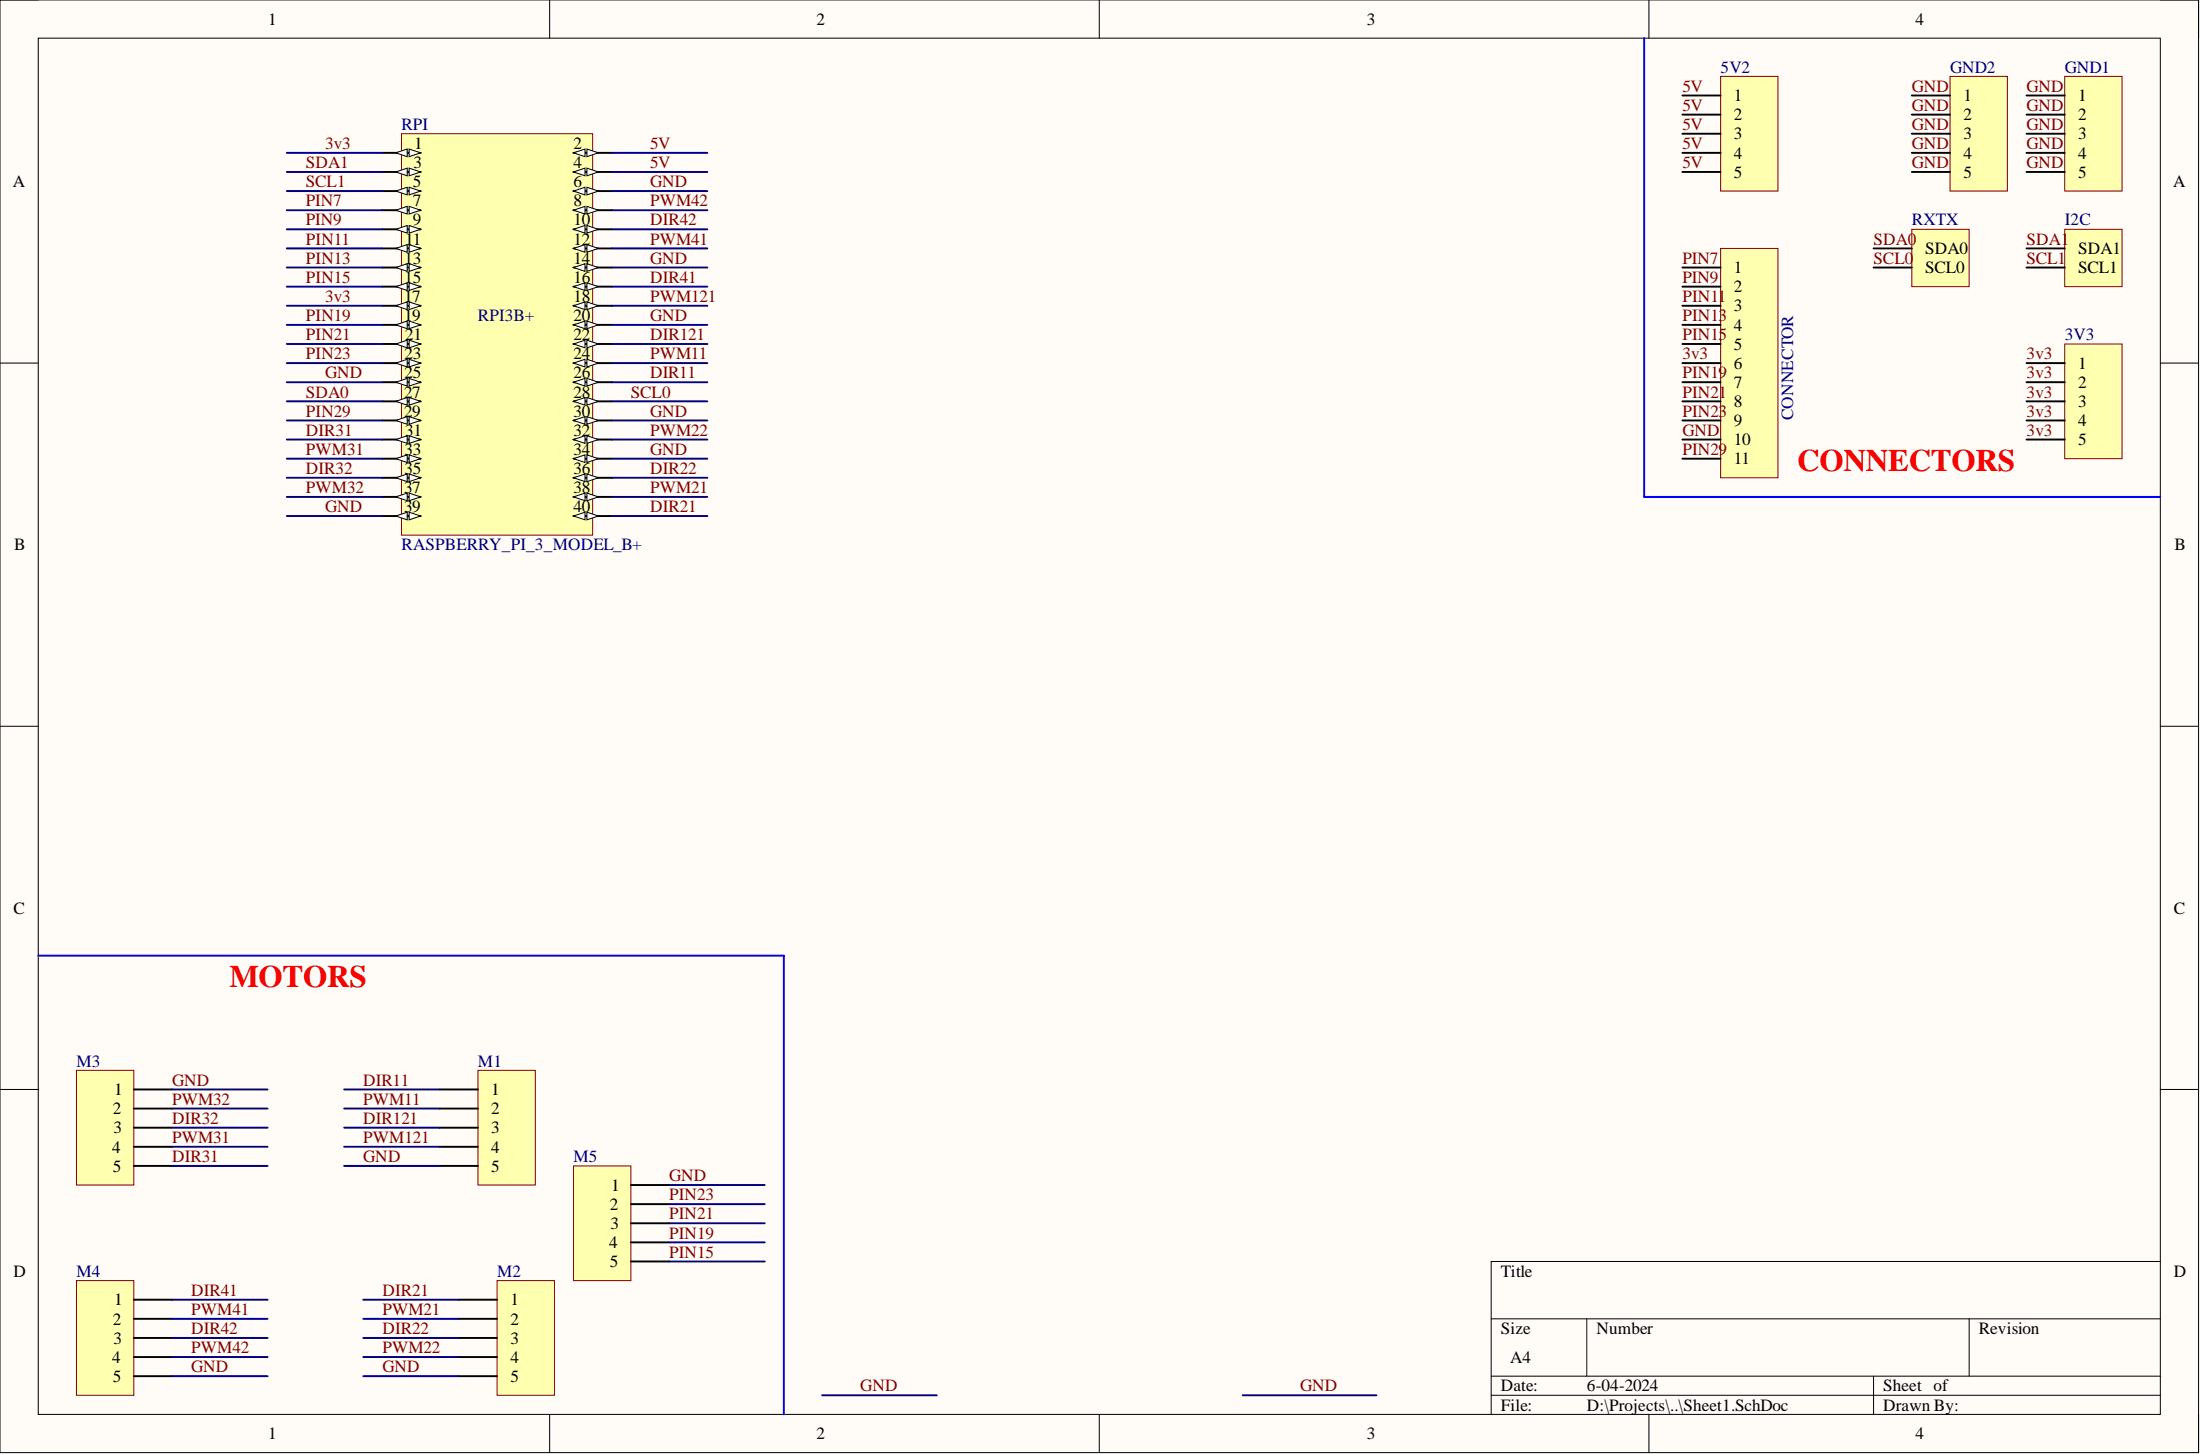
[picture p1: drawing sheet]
<svg xmlns="http://www.w3.org/2000/svg" width="292mm" height="193mm" viewBox="0 0 292 193" stroke-linecap="round" stroke-linejoin="round" font-family="sans-serif">
<path d="M0 0h291.9v192.8h-291.9z" fill-rule="evenodd" fill="#fffcf8"/>
<path d="M0 0h291.9v192.8h-291.9z" fill="none" stroke="#000" stroke-width=".13"/>
<path d="M5.1 5.1h281.7v182.6h-281.7z" fill-rule="evenodd" fill="#fffcf8"/>
<g fill="none" stroke="#000" stroke-width=".13">
<path d="M0 0h5.1M73 0v5.1M146 0v5.1M218.9 0v5.1M286.8 0h5.1v5.1M5.1 5.1h281.7v182.6h-281.7zM0 48.2h5.1M286.8 48.2h5.1M0 96.4h5.1M286.8 96.4h5.1M0 144.6h5.1M286.8 144.6h5.1"/>
<path d="M198 175h88.8M210.7 175v7.6M261.4 175v7.6M286.8 167.4h-88.8v20.3M73 187.7v5.1M146 187.7v5.1M198 182.6h88.8M198 185.2h88.8M218.9 187.7v5.1M248.8 182.6v5.1M291.9 187.7v5.1"/>
</g>
<path d="M53.3 17.7h25.4v53.3h-25.4z" fill-rule="evenodd" fill="#ffffb0"/>
<path d="M53.3 17.7h25.4v53.3h-25.4z" fill="none" stroke="#800000" stroke-width=".13"/>
<path d="M76.2 20.3h5" fill="none" stroke="#000" stroke-width=".25"/>
<path d="M76.2 20.3l1.5-.5v1z" fill="#f8fcff"/>
<path d="M76.2 20.3l1.5-.5v1z" fill="none" stroke="#000" stroke-width=".13"/>
<path d="M77.9 19.8l1.6 .5-1.6 .5z" fill="#f8fcff"/>
<path d="M77.9 19.8l1.6 .5-1.6 .5z" fill="none" stroke="#000" stroke-width=".13"/>
<path d="M50.8 22.8h5" fill="none" stroke="#000" stroke-width=".25"/>
<path d="M54.3 22.3l1.5 .5-1.5 .5z" fill="#f8fcff"/>
<path d="M54.3 22.3l1.5 .5-1.5 .5z" fill="none" stroke="#000" stroke-width=".13"/>
<path d="M52.5 22.8l1.6-.5v1z" fill="#f8fcff"/>
<path d="M52.5 22.8l1.6-.5v1z" fill="none" stroke="#000" stroke-width=".13"/>
<path d="M76.2 22.8h5" fill="none" stroke="#000" stroke-width=".25"/>
<path d="M76.2 22.8l1.5-.5v1z" fill="#f8fcff"/>
<path d="M76.2 22.8l1.5-.5v1z" fill="none" stroke="#000" stroke-width=".13"/>
<path d="M77.9 22.3l1.6 .5-1.6 .5z" fill="#f8fcff"/>
<path d="M77.9 22.3l1.6 .5-1.6 .5z" fill="none" stroke="#000" stroke-width=".13"/>
<path d="M50.8 25.4h5" fill="none" stroke="#000" stroke-width=".25"/>
<path d="M54.3 24.9l1.5 .5-1.5 .5z" fill="#f8fcff"/>
<path d="M54.3 24.9l1.5 .5-1.5 .5z" fill="none" stroke="#000" stroke-width=".13"/>
<path d="M52.5 25.4l1.6-.5v1z" fill="#f8fcff"/>
<path d="M52.5 25.4l1.6-.5v1z" fill="none" stroke="#000" stroke-width=".13"/>
<path d="M76.2 25.4h5" fill="none" stroke="#000" stroke-width=".25"/>
<path d="M76.2 25.4l1.5-.5v1z" fill="#f8fcff"/>
<path d="M76.2 25.4l1.5-.5v1z" fill="none" stroke="#000" stroke-width=".13"/>
<path d="M77.9 24.9l1.6 .5-1.6 .5z" fill="#f8fcff"/>
<path d="M77.9 24.9l1.6 .5-1.6 .5z" fill="none" stroke="#000" stroke-width=".13"/>
<path d="M50.8 27.9h5" fill="none" stroke="#000" stroke-width=".25"/>
<path d="M54.3 27.4l1.5 .5-1.5 .5z" fill="#f8fcff"/>
<path d="M54.3 27.4l1.5 .5-1.5 .5z" fill="none" stroke="#000" stroke-width=".13"/>
<path d="M52.5 27.9l1.6-.5v1z" fill="#f8fcff"/>
<path d="M52.5 27.9l1.6-.5v1z" fill="none" stroke="#000" stroke-width=".13"/>
<path d="M76.2 27.9h5" fill="none" stroke="#000" stroke-width=".25"/>
<path d="M76.2 27.9l1.5-.5v1z" fill="#f8fcff"/>
<path d="M76.2 27.9l1.5-.5v1z" fill="none" stroke="#000" stroke-width=".13"/>
<path d="M77.9 27.4l1.6 .5-1.6 .5z" fill="#f8fcff"/>
<path d="M77.9 27.4l1.6 .5-1.6 .5z" fill="none" stroke="#000" stroke-width=".13"/>
<path d="M50.8 30.4h5" fill="none" stroke="#000" stroke-width=".25"/>
<path d="M54.3 29.9l1.5 .5-1.5 .5z" fill="#f8fcff"/>
<path d="M54.3 29.9l1.5 .5-1.5 .5z" fill="none" stroke="#000" stroke-width=".13"/>
<path d="M52.5 30.4l1.6-.5v1z" fill="#f8fcff"/>
<path d="M52.5 30.4l1.6-.5v1z" fill="none" stroke="#000" stroke-width=".13"/>
<path d="M76.2 30.4h5" fill="none" stroke="#000" stroke-width=".25"/>
<path d="M76.2 30.4l1.5-.5v1z" fill="#f8fcff"/>
<path d="M76.2 30.4l1.5-.5v1z" fill="none" stroke="#000" stroke-width=".13"/>
<path d="M77.9 29.9l1.6 .5-1.6 .5z" fill="#f8fcff"/>
<path d="M77.9 29.9l1.6 .5-1.6 .5z" fill="none" stroke="#000" stroke-width=".13"/>
<path d="M50.8 33h5" fill="none" stroke="#000" stroke-width=".25"/>
<path d="M54.3 32.5l1.5 .5-1.5 .5z" fill="#f8fcff"/>
<path d="M54.3 32.5l1.5 .5-1.5 .5z" fill="none" stroke="#000" stroke-width=".13"/>
<path d="M52.5 33l1.6-.5v1z" fill="#f8fcff"/>
<path d="M52.5 33l1.6-.5v1z" fill="none" stroke="#000" stroke-width=".13"/>
<path d="M76.2 33h5" fill="none" stroke="#000" stroke-width=".25"/>
<path d="M76.2 33l1.5-.5v1z" fill="#f8fcff"/>
<path d="M76.2 33l1.5-.5v1z" fill="none" stroke="#000" stroke-width=".13"/>
<path d="M77.9 32.5l1.6 .5-1.6 .5z" fill="#f8fcff"/>
<path d="M77.9 32.5l1.6 .5-1.6 .5z" fill="none" stroke="#000" stroke-width=".13"/>
<path d="M50.8 35.5h5" fill="none" stroke="#000" stroke-width=".25"/>
<path d="M54.3 35l1.5 .5-1.5 .5z" fill="#f8fcff"/>
<path d="M54.3 35l1.5 .5-1.5 .5z" fill="none" stroke="#000" stroke-width=".13"/>
<path d="M52.5 35.5l1.6-.5v1z" fill="#f8fcff"/>
<path d="M52.5 35.5l1.6-.5v1z" fill="none" stroke="#000" stroke-width=".13"/>
<path d="M76.2 35.5h5" fill="none" stroke="#000" stroke-width=".25"/>
<path d="M76.2 35.5l1.5-.5v1z" fill="#f8fcff"/>
<path d="M76.2 35.5l1.5-.5v1z" fill="none" stroke="#000" stroke-width=".13"/>
<path d="M77.9 35l1.6 .5-1.6 .5z" fill="#f8fcff"/>
<path d="M77.9 35l1.6 .5-1.6 .5z" fill="none" stroke="#000" stroke-width=".13"/>
<path d="M50.8 38h5" fill="none" stroke="#000" stroke-width=".25"/>
<path d="M54.3 37.5l1.5 .5-1.5 .6z" fill="#f8fcff"/>
<path d="M54.3 37.5l1.5 .5-1.5 .6z" fill="none" stroke="#000" stroke-width=".13"/>
<path d="M52.5 38l1.6-.5v1.1z" fill="#f8fcff"/>
<path d="M52.5 38l1.6-.5v1.1z" fill="none" stroke="#000" stroke-width=".13"/>
<path d="M76.2 38h5" fill="none" stroke="#000" stroke-width=".25"/>
<path d="M76.2 38l1.5-.5v1.1z" fill="#f8fcff"/>
<path d="M76.2 38l1.5-.5v1.1z" fill="none" stroke="#000" stroke-width=".13"/>
<path d="M77.9 37.5l1.6 .5-1.6 .6z" fill="#f8fcff"/>
<path d="M77.9 37.5l1.6 .5-1.6 .6z" fill="none" stroke="#000" stroke-width=".13"/>
<path d="M50.8 40.6h5" fill="none" stroke="#000" stroke-width=".25"/>
<path d="M54.3 40.1l1.5 .5-1.5 .5z" fill="#f8fcff"/>
<path d="M54.3 40.1l1.5 .5-1.5 .5z" fill="none" stroke="#000" stroke-width=".13"/>
<path d="M52.5 40.6l1.6-.5v1z" fill="#f8fcff"/>
<path d="M52.5 40.6l1.6-.5v1z" fill="none" stroke="#000" stroke-width=".13"/>
<path d="M76.2 40.6h5" fill="none" stroke="#000" stroke-width=".25"/>
<path d="M76.2 40.6l1.5-.5v1z" fill="#f8fcff"/>
<path d="M76.2 40.6l1.5-.5v1z" fill="none" stroke="#000" stroke-width=".13"/>
<path d="M77.9 40.1l1.6 .5-1.6 .5z" fill="#f8fcff"/>
<path d="M77.9 40.1l1.6 .5-1.6 .5z" fill="none" stroke="#000" stroke-width=".13"/>
<path d="M50.8 43.1h5" fill="none" stroke="#000" stroke-width=".25"/>
<path d="M54.3 42.6l1.5 .5-1.5 .5z" fill="#f8fcff"/>
<path d="M54.3 42.6l1.5 .5-1.5 .5z" fill="none" stroke="#000" stroke-width=".13"/>
<path d="M52.5 43.1l1.6-.5v1z" fill="#f8fcff"/>
<path d="M52.5 43.1l1.6-.5v1z" fill="none" stroke="#000" stroke-width=".13"/>
<path d="M76.2 43.1h5" fill="none" stroke="#000" stroke-width=".25"/>
<path d="M76.2 43.1l1.5-.5v1z" fill="#f8fcff"/>
<path d="M76.2 43.1l1.5-.5v1z" fill="none" stroke="#000" stroke-width=".13"/>
<path d="M77.9 42.6l1.6 .5-1.6 .5z" fill="#f8fcff"/>
<path d="M77.9 42.6l1.6 .5-1.6 .5z" fill="none" stroke="#000" stroke-width=".13"/>
<path d="M50.8 45.7h5" fill="none" stroke="#000" stroke-width=".25"/>
<path d="M54.3 45.1l1.5 .6-1.5 .5z" fill="#f8fcff"/>
<path d="M54.3 45.1l1.5 .6-1.5 .5z" fill="none" stroke="#000" stroke-width=".13"/>
<path d="M52.5 45.7l1.6-.6v1.1z" fill="#f8fcff"/>
<path d="M52.5 45.7l1.6-.6v1.1z" fill="none" stroke="#000" stroke-width=".13"/>
<path d="M76.2 45.7h5" fill="none" stroke="#000" stroke-width=".25"/>
<path d="M76.2 45.7l1.5-.6v1.1z" fill="#f8fcff"/>
<path d="M76.2 45.7l1.5-.6v1.1z" fill="none" stroke="#000" stroke-width=".13"/>
<path d="M77.9 45.1l1.6 .6-1.6 .5z" fill="#f8fcff"/>
<path d="M77.9 45.1l1.6 .6-1.6 .5z" fill="none" stroke="#000" stroke-width=".13"/>
<path d="M50.8 48.2h5" fill="none" stroke="#000" stroke-width=".25"/>
<path d="M54.3 47.7l1.5 .5-1.5 .5z" fill="#f8fcff"/>
<path d="M54.3 47.7l1.5 .5-1.5 .5z" fill="none" stroke="#000" stroke-width=".13"/>
<path d="M52.5 48.2l1.6-.5v1z" fill="#f8fcff"/>
<path d="M52.5 48.2l1.6-.5v1z" fill="none" stroke="#000" stroke-width=".13"/>
<path d="M76.2 48.2h5" fill="none" stroke="#000" stroke-width=".25"/>
<path d="M76.2 48.2l1.5-.5v1z" fill="#f8fcff"/>
<path d="M76.2 48.2l1.5-.5v1z" fill="none" stroke="#000" stroke-width=".13"/>
<path d="M77.9 47.7l1.6 .5-1.6 .5z" fill="#f8fcff"/>
<path d="M77.9 47.7l1.6 .5-1.6 .5z" fill="none" stroke="#000" stroke-width=".13"/>
<path d="M50.8 50.7h5" fill="none" stroke="#000" stroke-width=".25"/>
<path d="M54.3 50.2l1.5 .5-1.5 .5z" fill="#f8fcff"/>
<path d="M54.3 50.2l1.5 .5-1.5 .5z" fill="none" stroke="#000" stroke-width=".13"/>
<path d="M52.5 50.7l1.6-.5v1z" fill="#f8fcff"/>
<path d="M52.5 50.7l1.6-.5v1z" fill="none" stroke="#000" stroke-width=".13"/>
<path d="M76.2 50.7h5" fill="none" stroke="#000" stroke-width=".25"/>
<path d="M76.2 50.7l1.5-.5v1z" fill="#f8fcff"/>
<path d="M76.2 50.7l1.5-.5v1z" fill="none" stroke="#000" stroke-width=".13"/>
<path d="M77.9 50.2l1.6 .5-1.6 .5z" fill="#f8fcff"/>
<path d="M77.9 50.2l1.6 .5-1.6 .5z" fill="none" stroke="#000" stroke-width=".13"/>
<path d="M50.8 53.3h5" fill="none" stroke="#000" stroke-width=".25"/>
<path d="M54.3 52.8l1.5 .5-1.5 .5z" fill="#f8fcff"/>
<path d="M54.3 52.8l1.5 .5-1.5 .5z" fill="none" stroke="#000" stroke-width=".13"/>
<path d="M52.5 53.3l1.6-.5v1z" fill="#f8fcff"/>
<path d="M52.5 53.3l1.6-.5v1z" fill="none" stroke="#000" stroke-width=".13"/>
<path d="M76.2 53.3h5" fill="none" stroke="#000" stroke-width=".25"/>
<path d="M76.2 53.3l1.5-.5v1z" fill="#f8fcff"/>
<path d="M76.2 53.3l1.5-.5v1z" fill="none" stroke="#000" stroke-width=".13"/>
<path d="M77.9 52.8l1.6 .5-1.6 .5z" fill="#f8fcff"/>
<path d="M77.9 52.8l1.6 .5-1.6 .5z" fill="none" stroke="#000" stroke-width=".13"/>
<path d="M50.8 55.8h5" fill="none" stroke="#000" stroke-width=".25"/>
<path d="M54.3 55.3l1.5 .5-1.5 .5z" fill="#f8fcff"/>
<path d="M54.3 55.3l1.5 .5-1.5 .5z" fill="none" stroke="#000" stroke-width=".13"/>
<path d="M52.5 55.8l1.6-.5v1z" fill="#f8fcff"/>
<path d="M52.5 55.8l1.6-.5v1z" fill="none" stroke="#000" stroke-width=".13"/>
<path d="M76.2 55.8h5" fill="none" stroke="#000" stroke-width=".25"/>
<path d="M76.2 55.8l1.5-.5v1z" fill="#f8fcff"/>
<path d="M76.2 55.8l1.5-.5v1z" fill="none" stroke="#000" stroke-width=".13"/>
<path d="M77.9 55.3l1.6 .5-1.6 .5z" fill="#f8fcff"/>
<path d="M77.9 55.3l1.6 .5-1.6 .5z" fill="none" stroke="#000" stroke-width=".13"/>
<path d="M50.8 58.3h5" fill="none" stroke="#000" stroke-width=".25"/>
<path d="M54.3 57.8l1.5 .5-1.5 .5z" fill="#f8fcff"/>
<path d="M54.3 57.8l1.5 .5-1.5 .5z" fill="none" stroke="#000" stroke-width=".13"/>
<path d="M52.5 58.3l1.6-.5v1z" fill="#f8fcff"/>
<path d="M52.5 58.3l1.6-.5v1z" fill="none" stroke="#000" stroke-width=".13"/>
<path d="M76.2 58.3h5" fill="none" stroke="#000" stroke-width=".25"/>
<path d="M76.2 58.3l1.5-.5v1z" fill="#f8fcff"/>
<path d="M76.2 58.3l1.5-.5v1z" fill="none" stroke="#000" stroke-width=".13"/>
<path d="M77.9 57.8l1.6 .5-1.6 .5z" fill="#f8fcff"/>
<path d="M77.9 57.8l1.6 .5-1.6 .5z" fill="none" stroke="#000" stroke-width=".13"/>
<path d="M50.8 60.9h5" fill="none" stroke="#000" stroke-width=".25"/>
<path d="M54.3 60.4l1.5 .5-1.5 .5z" fill="#f8fcff"/>
<path d="M54.3 60.4l1.5 .5-1.5 .5z" fill="none" stroke="#000" stroke-width=".13"/>
<path d="M52.5 60.9l1.6-.5v1z" fill="#f8fcff"/>
<path d="M52.5 60.9l1.6-.5v1z" fill="none" stroke="#000" stroke-width=".13"/>
<path d="M76.2 60.9h5" fill="none" stroke="#000" stroke-width=".25"/>
<path d="M76.2 60.9l1.5-.5v1z" fill="#f8fcff"/>
<path d="M76.2 60.9l1.5-.5v1z" fill="none" stroke="#000" stroke-width=".13"/>
<path d="M77.9 60.4l1.6 .5-1.6 .5z" fill="#f8fcff"/>
<path d="M77.9 60.4l1.6 .5-1.6 .5z" fill="none" stroke="#000" stroke-width=".13"/>
<path d="M50.8 63.4h5" fill="none" stroke="#000" stroke-width=".25"/>
<path d="M54.3 62.9l1.5 .5-1.5 .5z" fill="#f8fcff"/>
<path d="M54.3 62.9l1.5 .5-1.5 .5z" fill="none" stroke="#000" stroke-width=".13"/>
<path d="M52.5 63.4l1.6-.5v1z" fill="#f8fcff"/>
<path d="M52.5 63.4l1.6-.5v1z" fill="none" stroke="#000" stroke-width=".13"/>
<path d="M76.2 63.4h5" fill="none" stroke="#000" stroke-width=".25"/>
<path d="M76.2 63.4l1.5-.5v1z" fill="#f8fcff"/>
<path d="M76.2 63.4l1.5-.5v1z" fill="none" stroke="#000" stroke-width=".13"/>
<path d="M77.9 62.9l1.6 .5-1.6 .5z" fill="#f8fcff"/>
<path d="M77.9 62.9l1.6 .5-1.6 .5z" fill="none" stroke="#000" stroke-width=".13"/>
<path d="M50.8 65.9h5" fill="none" stroke="#000" stroke-width=".25"/>
<path d="M54.3 65.4l1.5 .5-1.5 .6z" fill="#f8fcff"/>
<path d="M54.3 65.4l1.5 .5-1.5 .6z" fill="none" stroke="#000" stroke-width=".13"/>
<path d="M52.5 65.9l1.6-.5v1.1z" fill="#f8fcff"/>
<path d="M52.5 65.9l1.6-.5v1.1z" fill="none" stroke="#000" stroke-width=".13"/>
<path d="M76.2 65.9h5" fill="none" stroke="#000" stroke-width=".25"/>
<path d="M76.2 65.9l1.5-.5v1.1z" fill="#f8fcff"/>
<path d="M76.2 65.9l1.5-.5v1.1z" fill="none" stroke="#000" stroke-width=".13"/>
<path d="M77.9 65.4l1.6 .5-1.6 .6z" fill="#f8fcff"/>
<path d="M77.9 65.4l1.6 .5-1.6 .6z" fill="none" stroke="#000" stroke-width=".13"/>
<path d="M50.8 68.5h5" fill="none" stroke="#000" stroke-width=".25"/>
<path d="M54.3 68l1.5 .5-1.5 .5z" fill="#f8fcff"/>
<path d="M54.3 68l1.5 .5-1.5 .5z" fill="none" stroke="#000" stroke-width=".13"/>
<path d="M52.5 68.5l1.6-.5v1z" fill="#f8fcff"/>
<path d="M52.5 68.5l1.6-.5v1z" fill="none" stroke="#000" stroke-width=".13"/>
<path d="M76.2 68.5h5" fill="none" stroke="#000" stroke-width=".25"/>
<path d="M76.2 68.5l1.5-.5v1z" fill="#f8fcff"/>
<path d="M76.2 68.5l1.5-.5v1z" fill="none" stroke="#000" stroke-width=".13"/>
<path d="M77.9 68l1.6 .5-1.6 .5z" fill="#f8fcff"/>
<path d="M77.9 68l1.6 .5-1.6 .5z" fill="none" stroke="#000" stroke-width=".13"/>
<path d="M50.8 20.3h5" fill="none" stroke="#000" stroke-width=".25"/>
<path d="M54.3 19.8l1.5 .5-1.5 .5z" fill="#f8fcff"/>
<path d="M54.3 19.8l1.5 .5-1.5 .5z" fill="none" stroke="#000" stroke-width=".13"/>
<path d="M52.5 20.3l1.6-.5v1z" fill="#f8fcff"/>
<path d="M52.5 20.3l1.6-.5v1z" fill="none" stroke="#000" stroke-width=".13"/>
<path d="M63.5 142.1h7.6v15.2h-7.6z" fill-rule="evenodd" fill="#ffffb0"/>
<path d="M63.5 142.1h7.6v15.2h-7.6z" fill="none" stroke="#800000" stroke-width=".13"/>
<path d="M58.4 144.6h5.1M58.4 147.1h5.1M58.4 149.7h5.1M58.4 152.2h5.1M58.4 154.7h5.1" fill="none" stroke="#000" stroke-width=".25"/>
<path d="M10.2 142.1h7.6v15.2h-7.6z" fill-rule="evenodd" fill="#ffffb0"/>
<path d="M10.2 142.1h7.6v15.2h-7.6z" fill="none" stroke="#800000" stroke-width=".13"/>
<path d="M17.8 144.6h5M17.8 147.1h5M17.8 149.7h5M17.8 152.2h5M17.8 154.7h5" fill="none" stroke="#000" stroke-width=".25"/>
<path d="M10.2 170h7.6v15.2h-7.6z" fill-rule="evenodd" fill="#ffffb0"/>
<path d="M10.2 170h7.6v15.2h-7.6z" fill="none" stroke="#800000" stroke-width=".13"/>
<path d="M17.8 172.5h5M17.8 175h5M17.8 177.6h5M17.8 180.1h5M17.8 182.6h5" fill="none" stroke="#000" stroke-width=".25"/>
<path d="M5.1 126.8h99v60.9" fill="none" stroke="#00f" stroke-width=".25"/>
<path d="M274.1 45.7h7.7v15.2h-7.7z" fill-rule="evenodd" fill="#ffffb0"/>
<path d="M274.1 45.7h7.7v15.2h-7.7z" fill="none" stroke="#800000" stroke-width=".13"/>
<path d="M269.1 48.2h5M269.1 50.7h5M269.1 53.3h5M269.1 55.8h5M269.1 58.3h5" fill="none" stroke="#000" stroke-width=".25"/>
<path d="M274.1 30.4h7.7v7.6h-7.7z" fill-rule="evenodd" fill="#ffffb0"/>
<path d="M274.1 30.4h7.7v7.6h-7.7z" fill="none" stroke="#800000" stroke-width=".13"/>
<path d="M269.1 33h5M269.1 35.5h5" fill="none" stroke="#000" stroke-width=".25"/>
<path d="M218.3 5.1v60.8h68.5" fill="none" stroke="#00f" stroke-width=".25"/>
<path d="M253.8 30.4h7.6v7.6h-7.6z" fill-rule="evenodd" fill="#ffffb0"/>
<path d="M253.8 30.4h7.6v7.6h-7.6z" fill="none" stroke="#800000" stroke-width=".13"/>
<path d="M248.8 33h5M248.8 35.5h5" fill="none" stroke="#000" stroke-width=".25"/>
<path d="M228.5 33h7.6v30.4h-7.6z" fill-rule="evenodd" fill="#ffffb0"/>
<path d="M228.5 33h7.6v30.4h-7.6z" fill="none" stroke="#800000" stroke-width=".13"/>
<path d="M223.4 35.5h5.1M223.4 38h5.1M223.4 40.6h5.1M223.4 43.1h5.1M223.4 45.7h5.1M223.4 48.2h5.1M223.4 50.7h5.1M223.4 53.3h5.1M223.4 55.8h5.1M223.4 58.3h5.1M223.4 60.9h5.1" fill="none" stroke="#000" stroke-width=".25"/>
<path d="M274.1 10.1h7.7v15.3h-7.7z" fill-rule="evenodd" fill="#ffffb0"/>
<path d="M274.1 10.1h7.7v15.3h-7.7z" fill="none" stroke="#800000" stroke-width=".13"/>
<path d="M269.1 12.7h5M269.1 15.2h5M269.1 17.7h5M269.1 20.3h5M269.1 22.8h5" fill="none" stroke="#000" stroke-width=".25"/>
<path d="M258.9 10.1h7.6v15.3h-7.6z" fill-rule="evenodd" fill="#ffffb0"/>
<path d="M258.9 10.1h7.6v15.3h-7.6z" fill="none" stroke="#800000" stroke-width=".13"/>
<path d="M253.8 12.7h5.1M253.8 15.2h5.1M253.8 17.7h5.1M253.8 20.3h5.1M253.8 22.8h5.1" fill="none" stroke="#000" stroke-width=".25"/>
<path d="M228.5 10.1h7.6v15.3h-7.6z" fill-rule="evenodd" fill="#ffffb0"/>
<path d="M228.5 10.1h7.6v15.3h-7.6z" fill="none" stroke="#800000" stroke-width=".13"/>
<path d="M223.4 12.7h5.1M223.4 15.2h5.1M223.4 17.7h5.1M223.4 20.3h5.1M223.4 22.8h5.1" fill="none" stroke="#000" stroke-width=".25"/>
<path d="M76.2 154.7h7.6v15.3h-7.6z" fill-rule="evenodd" fill="#ffffb0"/>
<path d="M76.2 154.7h7.6v15.3h-7.6z" fill="none" stroke="#800000" stroke-width=".13"/>
<path d="M83.8 157.3h5M83.8 159.8h5M83.8 162.3h5M83.8 164.9h5M83.8 167.4h5" fill="none" stroke="#000" stroke-width=".25"/>
<g fill="none" stroke="#000080" stroke-width=".25">
<path d="M38.1 20.3h12.7M38.1 22.8h12.7M38.1 27.9h12.7M38.1 30.4h12.7M38.1 33h12.7M38.1 38h12.7M38.1 25.4h12.7M38.1 35.5h12.7M81.2 20.3h12.7M81.2 22.8h12.7M81.2 27.9h12.7M81.2 30.4h12.7"/>
<path d="M81.2 33h12.7M81.2 38h12.7M81.2 25.4h12.7M81.2 35.5h12.7M38.1 40.6h12.7M38.1 45.7h12.7M38.1 58.3h12.7M38.1 48.2h12.7M38.1 50.7h12.7M38.1 53.3h12.7M38.1 43.1h12.7M38.1 55.8h12.7"/>
<path d="M81.2 40.6h12.7M81.2 45.7h12.7M81.2 58.3h12.7M81.2 48.2h12.7M81.2 50.7h12.7M81.2 53.3h12.7M81.2 43.1h12.7M81.2 55.8h12.7M38.1 60.9h12.7M38.1 63.4h12.7M38.1 65.9h12.7M38.1 68.5h12.7"/>
<path d="M81.2 60.9h12.7M81.2 63.4h12.7M81.2 65.9h12.7M81.2 68.5h12.7M22.8 144.6h12.7M22.8 147.1h12.7M22.8 149.7h12.7M22.8 152.2h12.7M22.8 154.7h12.7M45.7 144.6h12.7M45.7 147.1h12.7M45.7 149.7h12.7"/>
<path d="M45.7 152.2h12.7M45.7 154.7h12.7M88.8 157.3h12.7M88.8 159.8h12.7M22.8 172.5h12.7M22.8 175h12.7M22.8 177.6h12.7M88.8 162.3h12.7M88.8 164.9h12.7M88.8 167.4h12.7M22.8 180.1h12.7M22.8 182.6h12.7"/>
<path d="M109.1 185.2h15.3M165 185.2h17.8"/>
</g>
<path d="M66 170h7.6v15.2h-7.6z" fill-rule="evenodd" fill="#ffffb0"/>
<path d="M66 170h7.6v15.2h-7.6z" fill="none" stroke="#800000" stroke-width=".13"/>
<path d="M60.9 172.5h5.1M60.9 175h5.1M60.9 177.6h5.1M60.9 180.1h5.1M60.9 182.6h5.1" fill="none" stroke="#000" stroke-width=".25"/>
<path d="M48.2 172.5h12.7M48.2 175h12.7M48.2 177.6h12.7M48.2 180.1h12.7M48.2 182.6h12.7" fill="none" stroke="#000080" stroke-width=".25"/>
<g font-size="4.1" fill="#f00">
<text x="238.6" y="62.5">CONNECTORS</text>
<text x="30.5" y="131">MOTORS</text>
</g>
<g font-size="2.3">
<text x="35.6" y="3.3">1</text>
<text x="108.4" y="3.3">2</text>
<text x="181.5" y="3.3">3</text>
<text x="254.3" y="3.3">4</text>
<text x="230.2" y="13.4">1</text>
<text x="230.2" y="16">2</text>
<text x="260.7" y="13.4">1</text>
<text x="260.7" y="16">2</text>
<text x="275.9" y="13.4">1</text>
<text x="275.9" y="16">2</text>
<text x="54.9" y="22.3">3</text>
<text x="55" y="19.8">1</text>
<text x="76.2" y="19.8">2</text>
<text x="76.2" y="22.3">4</text>
<text x="230.2" y="18.5">3</text>
<text x="230.2" y="21">4</text>
<text x="230.2" y="23.6">5</text>
<text x="260.7" y="18.5">3</text>
<text x="260.7" y="21">4</text>
<text x="260.7" y="23.6">5</text>
<text x="275.9" y="18.5">3</text>
<text x="275.9" y="21">4</text>
<text x="275.9" y="23.6">5</text>
<text x="1.7" y="24.9">A</text>
<text x="54.8" y="24.9">5</text>
<text x="54.8" y="27.4">7</text>
<text x="54.8" y="29.9">9</text>
<text x="76.2" y="24.9">6</text>
<text x="76.2" y="27.4">8</text>
<text x="76.2" y="29.9">10</text>
<text x="288.5" y="24.9">A</text>
<text x="53.7" y="35">13</text>
<text x="53.8" y="32.5">11</text>
<text x="76.2" y="32.5">12</text>
<text x="76.2" y="35">14</text>
<text x="255.6" y="33.7">SDA0</text>
<text x="275.9" y="33.7">SDA1</text>
<text x="53.6" y="40.1">17</text>
<text x="53.7" y="37.5">15</text>
<text x="76.2" y="37.5">16</text>
<text x="76.2" y="40.1">18</text>
<text x="230.2" y="36.3">1</text>
<text x="230.2" y="38.8">2</text>
<text x="230.2" y="41.3">3</text>
<text x="255.6" y="36.3">SCL0</text>
<text x="275.9" y="36.3">SCL1</text>
<text x="53.6" y="42.6">19</text>
<text x="53.7" y="47.7">23</text>
<text x="53.8" y="45.1">21</text>
<text x="76.2" y="42.6">20</text>
<text x="76.2" y="45.1">22</text>
<text x="76.2" y="47.7">24</text>
<text x="230.2" y="43.9">4</text>
<text x="230.2" y="46.4">5</text>
<text x="53.6" y="52.8">27</text>
<text x="53.7" y="50.2">25</text>
<text x="76.2" y="50.2">26</text>
<text x="76.2" y="52.8">28</text>
<text x="230.2" y="49">6</text>
<text x="230.2" y="51.5">7</text>
<text x="275.9" y="49">1</text>
<text x="275.9" y="51.5">2</text>
<text x="53.6" y="55.3">29</text>
<text x="53.8" y="57.8">31</text>
<text x="76.2" y="55.3">30</text>
<text x="76.2" y="57.8">32</text>
<text x="230.2" y="54">8</text>
<text x="230.2" y="56.6">9</text>
<text x="230.2" y="59.1">10</text>
<text x="275.9" y="54">3</text>
<text x="275.9" y="56.6">4</text>
<text x="275.9" y="59.1">5</text>
<text x="53.6" y="65.4">37</text>
<text x="53.7" y="60.4">33</text>
<text x="53.7" y="62.9">35</text>
<text x="76.2" y="60.4">34</text>
<text x="76.2" y="62.9">36</text>
<text x="76.2" y="65.4">38</text>
<text x="230.2" y="61.6">11</text>
<text x="53.6" y="68">39</text>
<text x="76.2" y="68">40</text>
<text x="1.9" y="73.1">B</text>
<text x="288.7" y="73.1">B</text>
<text x="1.8" y="121.3">C</text>
<text x="288.6" y="121.3">C</text>
<text x="15" y="147.9">2</text>
<text x="15.1" y="145.3">1</text>
<text x="65.2" y="145.3">1</text>
<text x="65.2" y="147.9">2</text>
<text x="14.9" y="153">4</text>
<text x="15" y="155.5">5</text>
<text x="15.1" y="150.4">3</text>
<text x="65.2" y="150.4">3</text>
<text x="65.2" y="153">4</text>
<text x="65.2" y="155.5">5</text>
<text x="81" y="160.6">2</text>
<text x="81.1" y="158">1</text>
<text x="80.9" y="165.6">4</text>
<text x="81.1" y="163.1">3</text>
<text x="1.8" y="169.4">D</text>
<text x="15.1" y="173.3">1</text>
<text x="67.8" y="173.3">1</text>
<text x="81" y="168.2">5</text>
<text x="199.3" y="169.4">Title</text>
<text x="288.6" y="169.4">D</text>
<text x="15" y="175.8">2</text>
<text x="15.1" y="178.3">3</text>
<text x="67.8" y="175.8">2</text>
<text x="67.8" y="178.3">3</text>
<text x="199.3" y="177.1">Size</text>
<text x="212" y="177.1">Number</text>
<text x="262.7" y="177.1">Revision</text>
<text x="14.9" y="180.9">4</text>
<text x="15" y="183.4">5</text>
<text x="67.8" y="180.9">4</text>
<text x="67.8" y="183.4">5</text>
<text x="199.3" y="184.7">Date:</text>
<text x="200.5" y="180.9">A4</text>
<text x="210.7" y="184.7">6-04-2024</text>
<text x="250" y="184.7">Sheet of</text>
<text x="35.6" y="191">1</text>
<text x="108.4" y="191">2</text>
<text x="181.5" y="191">3</text>
<text x="199.3" y="187.2">File:</text>
<text x="210.7" y="187.2">D:\Projects\..\Sheet1.SchDoc</text>
<text x="250" y="187.2">Drawn By:</text>
<text x="254.3" y="191">4</text>
</g>
<g font-size="2.3" fill="#000080">
<text x="228.5" y="9.6">5V2</text>
<text x="258.9" y="9.6">GND2</text>
<text x="274.1" y="9.6">GND1</text>
<text x="53.3" y="17.2">RPI</text>
<text x="253.8" y="29.9">RXTX</text>
<text x="274.1" y="29.9">I2C</text>
<text x="63.5" y="42.6">RPI3B+</text>
<text x="274.1" y="45.1">3V3</text>
<text x="238.1" y="55.8" transform="rotate(-90 238.1 55.8)">CONNECTOR</text>
<text x="53.3" y="73.1">RASPBERRY_PI_3_MODEL_B+</text>
<text x="10.2" y="141.5">M3</text>
<text x="63.5" y="141.5">M1</text>
<text x="76.2" y="154.2">M5</text>
<text x="10.2" y="169.4">M4</text>
<text x="66" y="169.4">M2</text>
</g>
<g font-size="2.3" fill="#800000">
<text x="223.4" y="12.2">5V</text>
<text x="223.4" y="14.7">5V</text>
<text x="223.4" y="17.2">5V</text>
<text x="253.8" y="12.2">GND</text>
<text x="253.8" y="14.7">GND</text>
<text x="253.8" y="17.2">GND</text>
<text x="269.1" y="12.2">GND</text>
<text x="269.1" y="14.7">GND</text>
<text x="269.1" y="17.2">GND</text>
<text x="40.6" y="22.3">SDA1</text>
<text x="43.2" y="19.8">3v3</text>
<text x="86.3" y="19.8">5V</text>
<text x="86.3" y="22.3">5V</text>
<text x="223.4" y="22.3">5V</text>
<text x="223.4" y="19.8">5V</text>
<text x="253.8" y="19.8">GND</text>
<text x="253.8" y="22.3">GND</text>
<text x="269.1" y="19.8">GND</text>
<text x="269.1" y="22.3">GND</text>
<text x="40.6" y="24.9">SCL1</text>
<text x="40.6" y="27.4">PIN7</text>
<text x="40.6" y="29.9">PIN9</text>
<text x="86.3" y="24.9">GND</text>
<text x="86.3" y="29.9">DIR42</text>
<text x="86.3" y="27.4">PWM42</text>
<text x="40.6" y="32.5">PIN11</text>
<text x="40.6" y="35">PIN13</text>
<text x="86.3" y="35">GND</text>
<text x="86.3" y="32.5">PWM41</text>
<text x="223.4" y="35">PIN7</text>
<text x="248.8" y="32.5">SDA0</text>
<text x="248.8" y="35">SCL0</text>
<text x="269.1" y="32.5">SDA1</text>
<text x="269.1" y="35">SCL1</text>
<text x="40.6" y="37.5">PIN15</text>
<text x="43.2" y="40.1">3v3</text>
<text x="86.3" y="37.5">DIR41</text>
<text x="86.3" y="40.1">PWM121</text>
<text x="223.4" y="37.5">PIN9</text>
<text x="223.4" y="40.1">PIN11</text>
<text x="40.6" y="42.6">PIN19</text>
<text x="40.6" y="45.1">PIN21</text>
<text x="40.6" y="47.7">PIN23</text>
<text x="86.3" y="42.6">GND</text>
<text x="86.3" y="47.7">PWM11</text>
<text x="86.3" y="45.1">DIR121</text>
<text x="223.4" y="47.7">3v3</text>
<text x="223.4" y="45.1">PIN15</text>
<text x="223.4" y="42.6">PIN13</text>
<text x="269.1" y="47.7">3v3</text>
<text x="40.6" y="52.8">SDA0</text>
<text x="43.2" y="50.2">GND</text>
<text x="83.8" y="52.8">SCL0</text>
<text x="86.3" y="50.2">DIR11</text>
<text x="223.4" y="52.8">PIN21</text>
<text x="223.4" y="50.2">PIN19</text>
<text x="269.1" y="50.2">3v3</text>
<text x="269.1" y="52.8">3v3</text>
<text x="40.6" y="55.3">PIN29</text>
<text x="40.6" y="57.8">DIR31</text>
<text x="86.3" y="55.3">GND</text>
<text x="86.3" y="57.8">PWM22</text>
<text x="223.4" y="57.8">GND</text>
<text x="223.4" y="55.3">PIN23</text>
<text x="269.1" y="55.3">3v3</text>
<text x="269.1" y="57.8">3v3</text>
<text x="40.6" y="65.4">PWM32</text>
<text x="40.6" y="60.4">PWM31</text>
<text x="40.6" y="62.9">DIR32</text>
<text x="86.3" y="60.4">GND</text>
<text x="86.3" y="62.9">DIR22</text>
<text x="86.3" y="65.4">PWM21</text>
<text x="223.4" y="60.4">PIN29</text>
<text x="43.2" y="68">GND</text>
<text x="86.3" y="68">DIR21</text>
<text x="22.8" y="144.1">GND</text>
<text x="22.8" y="146.6">PWM32</text>
<text x="22.8" y="149.2">DIR32</text>
<text x="48.2" y="144.1">DIR11</text>
<text x="48.2" y="146.6">PWM11</text>
<text x="48.2" y="149.2">DIR121</text>
<text x="22.8" y="151.7">PWM31</text>
<text x="22.8" y="154.2">DIR31</text>
<text x="48.2" y="154.2">GND</text>
<text x="48.2" y="151.7">PWM121</text>
<text x="88.8" y="156.8">GND</text>
<text x="88.8" y="159.3">PIN23</text>
<text x="88.8" y="161.8">PIN21</text>
<text x="88.8" y="164.4">PIN19</text>
<text x="88.8" y="166.9">PIN15</text>
<text x="25.4" y="172">DIR41</text>
<text x="50.8" y="172">DIR21</text>
<text x="25.4" y="177.1">DIR42</text>
<text x="25.4" y="174.5">PWM41</text>
<text x="25.4" y="179.6">PWM42</text>
<text x="50.8" y="174.5">PWM21</text>
<text x="50.8" y="177.1">DIR22</text>
<text x="50.8" y="179.6">PWM22</text>
<text x="25.4" y="182.1">GND</text>
<text x="50.8" y="182.1">GND</text>
<text x="114.2" y="184.7">GND</text>
<text x="172.6" y="184.7">GND</text>
</g>
</svg>
